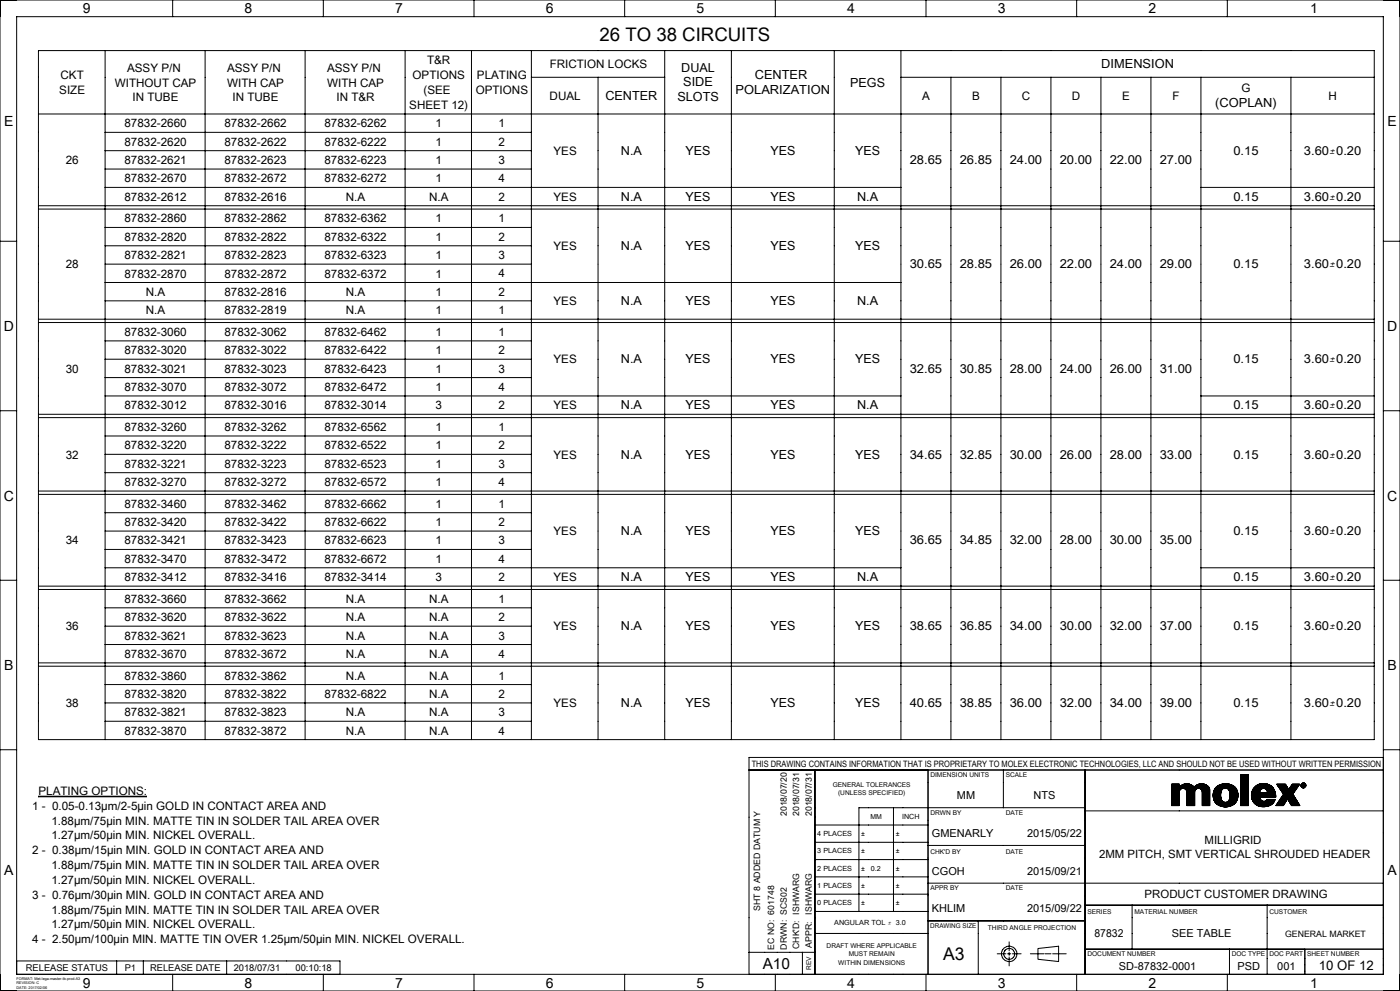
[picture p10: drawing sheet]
<svg xmlns="http://www.w3.org/2000/svg" width="420mm" height="297mm" viewBox="0 0 420 297" stroke-linecap="round" stroke-linejoin="round" font-family="sans-serif">
<g fill="none" stroke="#000" stroke-width=".3">
<path d="M0 0h420v297h-420zM5 5h410v287h-410zM11.5 15.2h400.8v206.5h-400.8zM31.5 15.2v206.5M51.8 0v5M61.5 15.2v206.5M91.5 15.2v206.5M97 0v5M121.5 15.2v206.5M141.4 15.2v206.5M142.2 0v5M159.4 15.2v206.5"/>
<path d="M187.4 0v5M199.4 15.2v206.5M219.4 15.2v206.5M232.6 0v5M250.3 15.2v206.5M270.3 15.2v206.5M277.8 0v5M323 0v5M368.2 0v5M11.5 34.2h400.8M31.5 39.7h127.9M159.4 23.2h40"/>
<path d="M179.4 23.2v198.5M270.3 23.2h142M285.3 23.2v198.5M300.3 23.2v198.5M315.3 23.2v198.5M330.3 23.2v198.5M345.3 23.2v198.5M360.3 23.2v198.5M387.3 23.2v198.5M31.5 45.2h127.9M31.5 50.7h127.9M31.5 56.2h238.8"/>
<path d="M360.3 56.2h52M0 72.3h5M11.5 61.7h400.8M11.5 62.7h400.8M31.5 68.2h127.9M31.5 73.7h127.9M31.5 79.2h127.9M415 72.3h5M11.5 95.7h400.8M11.5 96.7h400.8M31.5 84.7h238.8M31.5 90.2h127.9"/>
<path d="M31.5 102.2h127.9M31.5 107.7h127.9M31.5 113.2h127.9M31.5 118.7h238.8M360.3 118.7h52M0 123.1h5M11.5 124.2h400.8M11.5 125.2h400.8M31.5 130.7h127.9M31.5 136.2h127.9M415 123.1h5M11.5 147.2h400.8"/>
<path d="M11.5 148.2h400.8M31.5 141.7h127.9M31.5 153.7h127.9M31.5 159.2h127.9M0 173.9h5M11.5 175.7h400.8M11.5 176.7h400.8M31.5 164.7h127.9M31.5 170.2h238.8M360.3 170.2h52M415 173.9h5M11.5 198.7h400.8"/>
<path d="M11.5 199.7h400.8M31.5 182.2h127.9M31.5 187.7h127.9M31.5 193.2h127.9M31.5 205.2h127.9M31.5 210.7h127.9M31.5 216.2h127.9M0 224.7h5M11.5 238.6h32.4v.2h-32.4zM224.7 230.8h190.3M244.5 230.8v61.2M278.4 230.8v61.2"/>
<path d="M301 230.8v11.3M325.5 230.8v61.2M351.6 235l-.1 .2M351.7 235l-.2 .3M351.9 235l-.4 .5 .4-.5M352 235l-.5 .6M352.2 235l-.7 .7M352.3 235l-.8 .8M352.3 235l-.8 .9M352.4 235l-.9 1M352.6 235l-1.1 1.1M352.7 235l-1.2 1.2"/>
<path d="M352.8 235l-1.3 1.4M352.9 235l-1.4 1.4M353 235l-1.5 1.5M353.1 235l-1.6 1.7M353.2 235l-1.7 1.8M353.3 235l-1.8 1.8M353.4 235l-1.9 2M353.5 235l-2 2.1M353.6 235l-2.1 2.2M353.8 235l-2.3 2.3M353.8 237.4a1.14 1.14 0 0 1 1.1-1.1 1.14 1.14 0 0 1 1.2 1.1M353.8 239.9l-1.5 1.5"/>
<path d="M353.8 239.8l-1.6 1.6M353.8 239.7l-1.8 1.7M353.8 239.6l-1.8 1.8M353.8 239.5l-1.9 1.9M353.8 239.4l-2.1 2M353.8 239.3l-2.2 2.1M353.8 239.1l-2.2 2.3 2.2-2.2M353.8 239l-2.3 2.3M353.8 238.8l-2.3 2.4M353.8 238.8l-2.3 2.3M353.8 238.7l-2.3 2.3M353.8 238.5l-2.3 2.4"/>
<path d="M353.8 238.4l-2.3 2.4M353.8 238.1l-2.3 2.6M353.8 238l-2.3 2.4M353.8 237.9l-2.3 2.4M353.8 237.8l-2.3 2.3M353.8 237.7l-2.3 2.4M353.8 237.6l-2.3 2.4M353.8 237.5l-2.3 2.3M353.8 237.4l-2.3 2.3M353.8 235v.9a2.94 2.94 0 0 1 4.4 0 2.7 2.7 0 0 1 4.7 .9v4.6M353.8 235.6l-2.3 2.3M353.8 235.5l-2.3 2.3"/>
<path d="M353.8 235.4l-2.3 2.3M353.8 235.3l-2.3 2.3M353.8 235.1l-2.3 2.4M353.8 235.1l-2.3 2.3M353.8 235h-2.3v6.4h2.3v-4M353.8 235.9l-2.3 2.3M353.8 235.8l-2.3 2.4M353.8 235.7l-2.3 2.3M353.8 237.3l-2.3 2.3M353.8 237.1l-2.3 2.4M353.9 237l-2.4 2.4M354.1 236.7l-2.6 2.6"/>
<path d="M354.5 235.3l-3 3M354.7 235.2l-3.2 3.3M355 235.1l-3.5 3.5M355.2 236.3l1.4-1.3-1.3 1.3M355.2 235l-3.7 3.8 3.6-3.8M355.4 235l-3.9 3.9M355.5 234.9l-4 4.1M355.7 234.9l-4.2 4.2M355.7 234.9l-4.2 4.3M355.9 234.9l-1.7 1.6M356 237l1.6-1.6-1.6 1.6M356 234.9l-1.5 1.4"/>
<path d="M356.1 237.4v4M356.1 237.7l2-1.9-2 2M356.1 234.9l-1.4 1.4M356.2 234.9l-1.4 1.4M356.3 234.9l-1.4 1.4M356.4 234.9l-1.4 1.4M356.5 234.9l-1.4 1.4M356.7 235l-1.4 1.3M356.8 235l-1.4 1.4M356.9 235l-1.4 1.4M357 235.1l-1.4 1.4 1.5-1.4M357.1 235.1l-1.4 1.4"/>
<path d="M357.2 235.2l-1.4 1.4M357.3 235.2l-1.5 1.5M357.4 235.3l-1.5 1.5M357.5 235.3l-1.6 1.6M357.7 235.4l-1.7 1.7M357.8 235.5l-1.8 1.7M357.8 235.5l-1.7 1.8M357.9 235.6l-1.8 1.7M357.9 235.6l-1.8 1.9M358 235.7l-1.9 1.9M358.1 235.8l-2 2.1M358.2 235.8l-2.1 2.2"/>
<path d="M358.4 237.4a1.14 1.14 0 0 1 1.1-1.1 1.14 1.14 0 0 1 1.2 1.1M358.4 237.4v4h-2.3M358.4 240l-1.5 1.4M358.4 239.9l-1.6 1.5M358.4 239.7l-1.7 1.7M358.4 239.7l-1.8 1.7M358.4 239.6l-1.9 1.8M358.4 239.4l-2 2M358.4 239.3l-2.1 2.1 2.1-2.1M358.4 239.1l-2.3 2.3M358.4 239l-2.3 2.4M358.4 238.9l-2.3 2.4"/>
<path d="M358.4 238.8l-2.3 2.4M358.4 238.7l-2.3 2.4M358.4 238.6l-2.3 2.4M358.4 238.5l-2.3 2.4M358.4 238.4l-2.3 2.4M358.4 238.2l-2.3 2.4 2.3-2.3M358.4 238.1l-2.3 2.4M358.4 237.9l-2.3 2.4M358.4 237.9l-2.3 2.3M358.4 237.8l-2.3 2.4M358.4 237.6l-2.3 2.4M358.4 237.5l-2.3 2.4"/>
<path d="M358.4 237.4l-2.3 2.4M358.4 237.3l-2.3 2.4M358.4 237.2l-2.3 2.4M358.5 237l-2.4 2.5M358.6 236.8l-2.5 2.6M358.7 235.5l-2.6 2.6M359.2 235.2l-3.1 3.1 3-3M359.4 235.1l-3.3 3.3M359.6 235l-3.5 3.5M359.7 235l-3.6 3.7M359.8 235l-3.7 3.7M360 234.9l-3.9 3.9"/>
<path d="M360.1 234.9l-4 4.1M360.2 234.9l-4.1 4.2M360.4 234.9l-4.3 4.3M360.4 234.9l-4.3 4.4M360.5 234.9l-1.5 1.5M360.7 234.9l-1.5 1.4M360.7 237.3l1.7-1.6-1.7 1.7M360.7 237.4v4M360.7 237.5l1.8-1.7-1.8 1.8M360.8 234.9l-1.4 1.4M360.8 234.9l-1.3 1.4M360.9 234.9l-1.4 1.4"/>
<path d="M361 235l-1.3 1.3M361.1 235l-1.3 1.3M361.2 235l-1.3 1.3M361.3 235l-1.3 1.3M361.4 235l-1.4 1.4M361.4 235.1l-1.3 1.3M361.5 235.1l-1.3 1.3M361.6 235.1l-1.3 1.4 1.4-1.3M361.7 235.2l-1.4 1.4M361.8 235.2l-1.4 1.5M361.9 235.3l-1.5 1.4M361.9 235.3l-1.4 1.5"/>
<path d="M362 235.4l-1.5 1.4M362.1 235.4l-1.5 1.5M362.2 235.4l-1.6 1.6 1.6-1.5M362.3 235.5l-1.6 1.6M362.3 235.6l-1.6 1.6M362.6 235.8l-1.9 2M362.6 235.9l-1.9 1.9M362.6 235.9l-1.9 2M362.7 236l-2 2.1M362.7 236.1l-2 2.1M362.8 236.1l-2.1 2.2M362.8 236.2l-2.1 2.2"/>
<path d="M362.8 236.3l-2.1 2.2M362.9 236.4l-2.2 2.2M362.9 236.5l-2.2 2.2M362.9 236.6l-2.2 2.2M362.9 236.6l-2.2 2.3M362.9 236.7l-2.2 2.3M362.9 239.8l-1.5 1.6 1.5-1.5M362.9 239.7l-1.7 1.7M362.9 239.6l-1.8 1.8M362.9 239.5l-1.9 1.9M362.9 239.4l-2 2M362.9 239.3l-2.1 2.1"/>
<path d="M362.9 239.2l-2.2 2.2M362.9 239.1l-2.2 2.2M362.9 238.9l-2.2 2.3M362.9 238.9l-2.2 2.2M362.9 238.8l-2.2 2.2M362.9 238.6l-2.2 2.3M362.9 238.3l-2.2 2.3M362.9 238.2l-2.2 2.3M362.9 238.1l-2.2 2.3M362.9 238l-2.2 2.3M362.9 237.9l-2.2 2.2M362.9 237.8l-2.2 2.3"/>
<path d="M362.9 237.7l-2.2 2.3M362.9 237.6l-2.2 2.2M362.9 237.4l-2.2 2.3 2.2-2.2M362.9 237.3l-2.2 2.2M362.9 237.1l-2.2 2.3M362.9 237.1l-2.2 2.2M362.9 237l-2.2 2.3M362.9 236.8l-2.2 2.3M365 235.8l-.3 .3M365.2 235.6a3.6 3.6 0 0 0-.8 4.6M365.2 235.6a4.2 4.2 0 0 1 5.7 .9M365.2 235.6l-.7 .7"/>
<path d="M365.5 235.4l-1.2 1.2M365.8 235.3l-1.6 1.5M366 235.2l-1.8 1.8M366.2 235.1l-2.1 2.1M366.2 238.2l-1.8 2 1.8-1.8M366.2 238.4l-1.8 1.8M366.2 238.1l-1.9 1.9M366.2 238.5l-1.7 1.8M366.2 238.6l-1.7 1.8M366.2 238l-1.9 2M366.2 237.9l-2 2M366.2 238.8l-1.6 1.7"/>
<path d="M366.2 237.8l-2 2M366.3 237.6l-2.1 2.1M366.3 239l-1.6 1.6M366.3 235.1l-2.2 2.2M366.3 239.1l-1.5 1.6M366.3 237.5l-2.1 2.2M366.3 239.2l-1.5 1.5M366.3 239.3l-1.5 1.5M366.3 239.4l-1.4 1.4M366.3 237.2l-2.2 2.4 2.2-2.2M366.4 239.4l-1.5 1.5M366.4 239.5l-1.4 1.4"/>
<path d="M366.4 237.1l-2.3 2.3M366.4 239.6l-1.3 1.4 1.3-1.3M366.4 235.1l-2.4 2.3M366.5 239.8l-1.3 1.3M366.5 236.9l-2.4 2.4M366.6 239.9l-1.3 1.2M366.6 239.9l-1.3 1.3M366.6 235l-2.6 2.6M366.7 236.5a1.39 1.39 0 0 1 1.7-.1 1.39 1.39 0 0 1 .6 1.5 2 2 0 0 1-1.3 2.6 1.96 1.96 0 0 1-1.5-2.6zM366.8 235l-2.8 2.7M366.8 235l-2.8 2.8M367 234.9l-3 3.1"/>
<path d="M367.1 234.9l-3.2 3.2M367.2 234.9l-3.3 3.3M367.3 234.9l-3.4 3.4M367.4 234.9l-3.5 3.5M367.6 234.9l-3.7 3.6M367.7 234.9l-3.8 3.7M367.8 234.9l-3.8 3.8M367.9 234.9l-3.9 3.9M368 234.9l-4 4M368.1 234.9l-4.1 4.1M368.2 234.9l-4.2 4.2M368.4 234.9l-4.4 4.3"/>
<path d="M368.5 235l-1.4 1.3M368.5 236.5l1.2-1.1-1.2 1.2M368.6 235l-1.3 1.2M368.7 235l-1.3 1.2M368.7 235l-1.1 1.2 1.2-1.2M368.9 235.1l-1.2 1.1M369 235.1l-1.2 1.1M369 237.9l1.7-1.7-1.7 1.8M369 235.1l-1.1 1.1M369.1 235.1l-1.1 1.1M369.2 235.2l-1.1 1M369.3 235.2l-1.2 1.1"/>
<path d="M369.3 235.2l-1 1.1 1.1-1.1M369.5 235.3l-1.2 1.1M369.6 235.3l-1.2 1.1M369.8 235.4l-1.2 1.2M369.9 235.5l-1.3 1.2M370 235.5l-1.3 1.3M370.1 235.6l-1.4 1.3M370.1 235.6l-1.3 1.4M370.2 235.7l-1.4 1.4 1.4-1.4M370.3 235.7l-1.4 1.5M370.4 235.8l-1.5 1.5M370.4 235.9l-1.5 1.5"/>
<path d="M370.5 235.9l-1.6 1.6M370.5 236l-1.5 1.6M370.6 236l-1.6 1.7M370.7 236.1l-1.7 1.7M370.8 236.3l-1.8 1.8M370.8 236.3l-1.8 1.9M370.9 236.4l-1.9 1.9M370.9 236.5l-1.9 1.9M370.9 236.5l.4 1 .1 1.1-.5 1.6M370.9 236.5l-1.9 2M371 236.6l-2 2M371 236.7l-2 2.1"/>
<path d="M371 240l-1.3 1.3M371.1 236.8l-2.1 2M371.1 236.8l-2.1 2.2M371.1 236.9l-2.2 2.2M371.1 239.8l-1.7 1.7M371.1 237l-2.2 2.3M371.2 237.1l-2.3 2.3M371.2 237.1l-2.4 2.4M371.2 239.6l-2 1.9M371.2 237.2l-2.4 2.5M371.3 239.4l-2.2 2.2M371.3 237.3l-4.5 4.4"/>
<path d="M371.3 239.3l-2.3 2.3M371.3 237.4l-4.4 4.4M371.3 239.2l-2.5 2.5M371.3 237.5l-4.2 4.3M371.3 237.6l-4.1 4.2M371.3 239l-2.7 2.7M371.3 237.7l-4 4.1M371.4 238.9l-2.9 2.8M371.4 237.9l-4 3.9M371.4 238.8l-3 3M371.4 237.9l-3.9 3.9M371.4 238l-3.8 3.8"/>
<path d="M371.4 238.7l-3.1 3.1M371.4 238.1l-3.7 3.7M371.4 238.5l-3.3 3.3M371.4 238.2l-3.6 3.6M371.4 238.4l-3.4 3.4M371.4 238.4l-3.5 3.4M372.2 239.4l2.3-2.3-2.3 2.4M372.2 236.1l2.3-2.3-2.3 2.4M372.2 235.2l2.3-2.2-2.3 2.4M372.2 233.7l1.5-1.5-1.5 1.5M372.2 232.2h.1M372.4 232.2l-.2 .3"/>
<path d="M372.5 232.2l-.3 .4M372.7 232.2l-.5 .5M372.8 232.2l-.6 .7 .6-.7M373 232.2l-.8 .8M373.1 232.2l-.9 1M373.2 232.2l-1 1.1M373.3 232.2l-1.1 1.1M373.4 232.2l-1.2 1.2M373.5 232.2l-1.3 1.4M373.8 232.2l-1.6 1.7M373.9 232.2l-1.7 1.8M374 232.2l-1.8 1.9"/>
<path d="M374.2 232.2l-2 2M374.2 232.2l-2 2.1M374.3 232.2l-2.1 2.2M374.5 232.2l-2.3 2.3M374.5 232.2h-2.3v9.2M374.5 232.2v9.2h-2.3M374.5 240l-1.5 1.4M374.5 239.8l-1.6 1.6 1.6-1.5M374.5 239.7l-1.8 1.7M374.5 239.6l-1.9 1.8M374.5 239.4l-2 2M374.5 239.4l-2.1 2"/>
<path d="M374.5 239.3l-2.2 2.1M374.5 239.1l-2.3 2.3M374.5 239l-2.3 2.4M374.5 239l-2.3 2.3M374.5 238.8l-2.3 2.4M374.5 238.7l-2.3 2.4M374.5 238.6l-2.3 2.4M374.5 238.5l-2.3 2.4M374.5 238.4l-2.3 2.4M374.5 238.3l-2.3 2.4M374.5 238.2l-2.3 2.4M374.5 238.1l-2.3 2.4"/>
<path d="M374.5 237.9l-2.3 2.4 2.3-2.3M374.5 237.8l-2.3 2.4M374.5 237.6l-2.3 2.4M374.5 237.5l-2.3 2.4M374.5 237.5l-2.3 2.3M374.5 237.3l-2.3 2.4M374.5 237.2l-2.3 2.4M374.5 236.9l-2.3 2.4M374.5 236.8l-2.3 2.4M374.5 236.7l-2.3 2.4M374.5 236.6l-2.3 2.4M374.5 236.5l-2.3 2.4"/>
<path d="M374.5 236.4l-2.3 2.4M374.5 236.3l-2.3 2.4M374.5 236.1l-2.3 2.4M374.5 236.1l-2.3 2.3M374.5 236l-2.3 2.4M374.5 235.8l-2.3 2.4M374.5 235.7l-2.3 2.4M374.5 235.5l-2.3 2.5 2.3-2.3M374.5 235.4l-2.3 2.4M374.5 235.3l-2.3 2.4M374.5 235.2l-2.3 2.4M374.5 235.1l-2.3 2.4"/>
<path d="M374.5 235l-2.3 2.4M374.5 234.9l-2.3 2.4M374.5 234.8l-2.3 2.4M374.5 234.7l-2.3 2.3M374.5 234.6l-2.3 2.4M374.5 234.5l-2.3 2.4M374.5 234.4l-2.3 2.3M374.5 234.3l-2.3 2.3M374.5 234.2l-2.3 2.4M374.5 234.1l-2.3 2.3M374.5 233.9l-2.3 2.4M374.5 233.6l-2.3 2.4"/>
<path d="M374.5 233.5l-2.3 2.4M374.5 233.4l-2.3 2.4M374.5 233.3l-2.3 2.4M374.5 233.2l-2.3 2.4M374.5 233.1l-2.3 2.4M374.5 232.8l-2.3 2.4M374.5 232.7l-2.3 2.4M374.5 232.6l-2.3 2.3M374.5 232.4l-2.3 2.4M374.5 232.3l-2.3 2.4 2.3-2.3M375.7 236.9l-.3 1.6 .5 1.6M376.8 235.5l-.7 .7"/>
<path d="M377.2 235.3l-1.3 1.2M377.3 235.2l-1.5 1.5M377.5 235.1l-1.8 1.8M377.7 235.1l-2 2M377.9 235l-2.3 2.2M377.9 237.4l-2.2 2.3M377.9 237.5l-2.2 2.3M377.9 237.3l-2.2 2.3M377.9 237.6h2.3M377.9 237.6a1.15 1.15 0 0 1 1.2-1.3 1.15 1.15 0 0 1 1.1 1.3M377.9 239l-1.6 1.7M377.9 235l-2.3 2.3"/>
<path d="M378 239.1l-1.6 1.7M378 237.2l-2.4 2.4M378 239.2l-1.6 1.6 1.6-1.5M378 237l-2.4 2.5M378 239.3l-1.5 1.6M378 239.4l-1.5 1.5M378.1 237.6l-2.3 2.3M378.1 239.5l-1.5 1.5M378.1 234.9l-2.5 2.6M378.1 236.8l-2.5 2.6M378.2 239.6l-1.5 1.5M378.2 239.7l-1.4 1.4"/>
<path d="M378.2 237.6l-2.4 2.4M378.3 234.9l-2.8 2.8M378.3 239.8l-1.4 1.4 1.4-1.4M378.4 237.6l-2.6 2.5M378.4 239.9l-1.4 1.3M378.4 234.9l-2.9 2.9M378.4 239.9l-1.4 1.4M378.5 234.9l-3 3M378.5 237.6l-2.6 2.6M378.6 237.6l-2.7 2.6M378.6 234.9l-3.2 3.1M378.7 237.6l-2.7 2.7 2.8-2.7"/>
<path d="M378.7 234.8l-3.3 3.3M378.9 234.8l-3.5 3.5M378.9 237.6l-2.8 2.8M379 234.8l-3.6 3.6 3.6-3.6M379.2 234.8l-3.8 3.8M379.2 237.6l-3 3M379.3 234.8l-3.9 3.9M379.3 237.6l-3.1 3M379.4 234.9l-3.9 3.9M379.4 237.6l-1.3 1.3M379.5 234.9l-4 4M379.6 237.6l-1.4 1.3"/>
<path d="M379.6 237.6l-1.3 1.3M379.7 234.9l-4.2 4.1M379.7 238.9l2.4-2.4-2.4 2.4M379.7 237.6l-1.3 1.3M379.8 234.9l-4.3 4.2M379.9 234.9l-4.3 4.4 4.3-4.4M379.9 237.6l-1.4 1.3M379.9 236.7l1.3-1.2-1.3 1.2M380 237.6l-1.4 1.3M380 235l-1.6 1.5M380 237.6l-1.2 1.3 1.4-1.3M380.1 235l-1.4 1.4"/>
<path d="M380.2 239.6l-.1 .1M380.2 235l-1.4 1.3M380.2 235a3.6 3.6 0 0 0-4.5 1.9M380.2 235l1.4 .8 .6 .8M380.2 235l-1.2 1.3M380.3 239.6l-2.2 2.1M380.3 235.1l-1.3 1.2M380.3 239.6l-2.1 2.1M380.4 235.1l-1.2 1.2M380.5 239.6l-2.2 2.1M380.5 235.1l-1.2 1.2M380.5 235.1l-1.1 1.2"/>
<path d="M380.6 239.6l-2.2 2.1M380.6 235.2l-1.2 1.1M380.7 239.6l-2.2 2.1M380.7 235.2l-1.2 1.2M380.8 239.6l-2.2 2.2M380.8 235.2l-1.2 1.2M380.9 235.3l-1.2 1.1M380.9 239.6l-2.2 2.2M380.9 235.3l-1.2 1.2M381 235.3l-1.2 1.3 1.3-1.2M381 239.6l-2.2 2.2M381.1 239.6l-2.2 2.2"/>
<path d="M381.2 239.6l-2.2 2.2M381.2 235.5l-1.2 1.3M381.3 239.6l-2.2 2.2M381.3 235.6l-1.3 1.2M381.4 235.6l-1.3 1.3 1.3-1.3M381.4 239.6l-2.2 2.2M381.5 235.7l-1.4 1.3M381.5 239.6l-2.2 2.2M381.5 235.8l-1.3 1.3M381.6 235.8l-1.4 1.4M381.6 235.8l-1.4 1.5M381.7 239.6l-2.3 2.2"/>
<path d="M381.7 235.9l-1.5 1.5M381.7 239.6l-2.1 2.1M381.7 235.9l-1.5 1.6M381.8 236l-2.9 2.9M381.8 236.1l-2.8 2.8M381.8 239.6l-2.2 2.1M381.9 236.1l-2.8 2.8M381.9 236.2l-2.7 2.7M382 239.6l-2.2 2.1M382 236.2l-2.7 2.7M382 236.3l-2.6 2.6M382.1 236.4l-2.5 2.5"/>
<path d="M382.1 239.6l-2.2 2.1M382.1 239.6l-2 2.1M382.2 236.6l-2.3 2.3M382.2 236.6l.5 2.3h-4.8a1.26 1.26 0 0 0 1.3 1.3M382.2 236.6l-2.2 2.3M382.3 236.7l-2.2 2.2M382.3 239.6l-2.2 2.1M382.3 236.8l-2.1 2.1M382.3 236.8l-2 2.1M382.3 236.9l-1.9 2M382.4 239.6l-2.1 2M382.4 237l-1.9 1.9"/>
<path d="M382.4 237.1l-1.8 1.8M382.4 239.9l-1.5 1.5M382.4 237.1l-1.7 1.8M382.5 239.8l-1.7 1.6M382.5 237.2l-1.7 1.7M382.5 237.3l-1.6 1.6M382.5 239.6l-2 2M382.5 239.6l-1.9 1.9M382.5 239.6h-2.4l-.4 .4-.5 .2M382.5 239.6a3.4 3.4 0 0 1-3.9 2.2M382.5 237.4l-1.4 1.5 1.4-1.4M382.6 237.5l-1.4 1.4"/>
<path d="M382.6 237.6l-1.3 1.3M382.6 237.7l-1.1 1.2M382.6 237.8l-1.1 1.1M382.6 237.9l-1 1M382.7 238l-.9 .9M382.7 238.1l-.8 .8M382.7 238.2l-.7 .7M382.7 238.3l-.6 .6M382.7 238.4l-.5 .5M382.7 238.5l-.4 .4M382.7 238.6l-.3 .3M382.7 238.6l-.2 .3"/>
<path d="M382.7 238.8l-.1 .1M383.1 235v.1M383.2 235l-.1 .1M383.3 235l-.1 .2M383.5 235l-.3 .3M383.6 235l-.3 .4M383.8 235l-.5 .5M383.9 235l-.5 .5M383.9 235l-.5 .6M384 239.5l4.6-4.5-4.7 4.7M384.1 235l-.6 .6M384.2 235l-.7 .7"/>
<path d="M384.3 235l-.7 .8 .8-.8M384.5 235l-.9 .9M384.5 237.2l1.6-1.5-1.5 1.6M384.6 235l-.9 1M384.7 235l-1 1M384.8 235l-1 1.1 1.1-1.1M385 235l-1.2 1.2M385.1 238l-2.3 3.4M385.1 235l-1.2 1.3M385.3 235l-1.4 1.3M385.3 235l-1.3 1.4M385.4 235l-1.4 1.5"/>
<path d="M385.6 235l-1.5 1.5M385.6 235l-1.5 1.6M385.6 235h-2.6l2.1 3M385.6 235l1 1.6 1.1-1.6h2.2l-2.1 3M385.7 235.1l-1.6 1.5M385.7 235.1l-1.5 1.6M385.7 235.2l-1.5 1.6M385.8 235.3l-1.5 1.5M385.8 235.4l-1.5 1.5M385.9 235.4l-1.5 1.6M385.9 235.5l-1.5 1.5M385.9 235.5l-1.4 1.6"/>
<path d="M386 239.9l-1.6 1.5M386 235.6l-1.5 1.6M386.1 235.8l-1.5 1.5M386.1 235.9l-1.4 1.5M386.2 239.6l-1.9 1.8M386.2 236l-1.5 1.5 1.5-1.5M386.3 236.1l-1.5 1.5M386.3 236.1l-1.5 1.6M386.4 236.2l-1.4 1.6M386.5 236.4l-1.5 1.5M386.5 236.5l-1.4 1.5M386.6 236.5l-1.6 1.6"/>
<path d="M387.8 235l-.3 .3M387.8 238l2.1 3.4h-2.4M387.8 238l-1.4 1.6 1.5-1.5M387.9 235l-.7 .7M387.9 238.1l-1.5 1.6M388 238.2l-1.5 1.5M388 238.3l-1.4 1.6M388 235l-1 1.1M388 237.7l-1.7 1.8M388.1 235l-1.3 1.3M388.1 238.5l-1.5 1.5M388.2 238.5l-1.5 1.6"/>
<path d="M388.2 235l-3.4 3.5M388.2 238.6l-1.5 1.5M388.2 238.6l-1.5 1.6M388.3 238.7l-1.5 1.6M388.3 235l-3.8 3.8M388.3 237.3l-4.1 4.1M388.3 238.8l-1.5 1.5M388.4 238.9l-1.5 1.5M388.4 235l-4.1 4.2M388.5 239.1l-1.5 1.5M388.5 239.1l-1.5 1.6M388.6 239.2l-1.5 1.5"/>
<path d="M388.6 236.9l-4.5 4.5M388.6 239.2l-1.5 1.6M388.6 239.3l-1.5 1.6M388.7 239.4l-1.5 1.5M388.7 235l-5 5.1M388.7 239.5l-1.4 1.6M388.7 236.7l-4.7 4.7M388.8 239.6l-1.5 1.6M388.8 235l-5.4 5.5M388.9 239.7l-1.5 1.6M388.9 239.8l-1.5 1.5M389 239.8l-1.6 1.6"/>
<path d="M389 235l-5.8 5.8M389 239.9l-1.5 1.5M389 236.3l-5.1 5.1M389 235l-5.9 6M389.1 240l-1.5 1.4M389.1 235l-6.3 6.4M389.3 235l-6.5 6.4M389.3 235.9l-5.5 5.5M389.4 235l-6.5 6.4M389.5 235l-6.5 6.4M389.6 235l-6.4 6.4M389.6 235.5l-6 5.9"/>
<path d="M389.7 235l-6.5 6.4M389.7 235.3l-6.1 6.1M389.8 235l-6.5 6.4M389.9 235l-6.4 6.4M390.3 235.6l.1 .1M390.4 235.1l-.1 .5M390.4 235.7l.1 .2M390.4 235v.1M390.5 235.9h.1M390.5 235.9l.1 .1M390.5 234.8v.1M390.7 236v.1"/>
<path d="M390.7 235.7h.2M390.7 235h.5M390.7 235v.7M390.8 235l-.1 .1M390.9 236.1h-.1M390.9 235.5h.3M390.9 235.2l.3 .1-.3 .1zM390.9 235.5v.2M390.9 235.7h-.1M390.9 235.6l-.2 .1M390.9 235.3l-.2 .2M390.9 235l-.2 .2"/>
<path d="M390.9 235l-.2 .3M391 235.4l-.3 .3 .2-.2M391 235.4l-.1 .1M391.1 235l-.4 .4M391.1 236.1h-.2M391.2 235.5v.2M391.2 235l.1 .6M391.2 235l-.2 .2M391.2 235.7h.2M391.2 234.7l-.6 .1M391.2 236.1h-.1M391.3 235.1l-.2 .1"/>
<path d="M391.3 235.4l-.1 .2M391.3 234.7l.1 .1M391.3 235.1l-.1 .1M391.3 235.5l-.1 .1M391.3 235.6v.1M391.3 235.6l-.1 .1M391.3 235.1l-.3 .4M391.3 235.7h-.1M391.3 235.7h.1M391.3 235.2l-.2 .3M391.4 235.7h.1M391.4 234.8h.1"/>
<path d="M391.5 234.9h.1M391.6 234.9h.1M391.6 235l.1 .2M391.7 235.6l-.4 .5M391.7 235.3v.2M391.8 235.5l-.1 .1M415 227h-190.3v65M415 224.7h5M244.5 247.3h33.9M244.5 252.4h33.9M244.5 257.6h33.9M268 242.1v31.1"/>
<path d="M278.4 253.4h47.1M325.5 243h89.5M325.5 242.1h-67.8v31.1M353.8 241.3l-.1 .1M353.8 241.2l-.3 .2M353.8 241.1l-.3 .3M353.8 241l-.4 .4M353.8 240.9l-.6 .5M353.8 240.8l-.7 .6M353.8 240.6l-.8 .8M353.8 240.6l-.9 .8M353.8 240.5l-1 .9"/>
<path d="M353.8 240.3l-1.1 1.1M353.8 240.2l-1.2 1.2M353.8 240.2l-1.3 1.2M353.8 240l-1.4 1.4M357.6 241.4l.8-.7-.7 .7M358.4 241.4h-.1M358.4 241.2l-.2 .2M358.4 241.1l-.3 .3 .3-.3M358.4 240.9l-.5 .5M358.4 240.8l-.6 .6M358.4 240.5l-.9 .9M358.4 240.4l-1 1"/>
<path d="M358.4 240.3l-1.2 1.1M358.4 240.2l-1.2 1.2M358.4 240.1l-1.3 1.3M360.7 241.4h2.2M360.7 240.7l2.2-2.2-2.2 2.3M362.3 241.4l.6-.5-.6 .5M362.9 241.4h.1M362.9 241.3l-.1 .1M362.9 241.2l-.2 .2M362.9 241.1l-.3 .3M362.9 241l-.4 .4M362.9 240.7l-.7 .7"/>
<path d="M362.9 240.6l-.9 .8M362.9 240.4l-1 1M362.9 240.3l-1.1 1.1M362.9 240.3l-1.2 1.1M362.9 240.1l-1.3 1.3M362.9 240l-1.4 1.4M364.4 240.2l.8 .9M364.6 240.5l1.6-1.6-1.6 1.7M366.2 241.6l1.2-1.1-1.1 1.1M366.6 240l-1.2 1.2M366.7 240.1l-1.2 1.2M366.7 240.1l-1.1 1.2"/>
<path d="M366.8 240.2l-1.2 1.1M366.9 240.2l-1.2 1.2M367 240.3l-1.2 1.1M367 240.3l-1.1 1.1M367.1 240.4l-1.2 1.1M367.1 240.4l-1.1 1.1M367.2 240.4l-1.1 1.1M367.5 240.5l-1.2 1.1M367.6 240.5l-1.2 1.1M367.7 240.5l-1.2 1.2M367.8 240.5l-1.2 1.2M367.9 240.4l-1.3 1.3"/>
<path d="M368.1 240.4l-1.4 1.3M370.8 240.3l-.7 .8M370.9 240.2l-1 1M370.9 240.2a4.1 4.1 0 0 1-5.7 .9M374.2 241.4l.3-.2-.2 .2M374.5 241.4h-.1M374.5 241.1l-.4 .3M374.5 240.9l-.5 .5M374.5 240.8l-.6 .6M374.5 240.8l-.7 .6M374.5 240.6l-.8 .8M374.5 240.5l-.9 .9"/>
<path d="M374.5 240.4l-1 1M374.5 240.3l-1.1 1.1M374.5 240.2l-1.2 1.2M374.5 240.1l-1.3 1.3M375.9 240.1l1.1 1.2 1.6 .5M376.1 240.5l3-2.9-3 2.9M377.1 241.3l1.5-1.3-1.4 1.4M378.6 240l-1.4 1.4M378.7 240.1l-1.4 1.3M378.8 240.1l-1.4 1.4M378.9 240.1l-1.4 1.4M379.1 240.2l-1.5 1.4"/>
<path d="M379.2 240.2l-1.5 1.4M379.2 240.2l-1.4 1.4M379.4 240.2l-1.6 1.4M379.5 240.1l-1.6 1.6M379.7 240l-1.7 1.7M382.2 240.4l-.8 .8M382.3 240.1l-1.2 1.2M382.8 241.4h2.2l1.3-2 1.2 2M385.1 241.3l-.1 .1M385.3 241l-.5 .4M385.5 240.7l-.8 .7M385.7 240.4l-1.1 1"/>
<path d="M385.8 240.2l-1.3 1.2M386.9 240.5l1.5-1.5-1.5 1.5M388.7 241.4l.8-.7-.8 .7M389.1 240.1l-1.3 1.3M389.2 240.2l-1.3 1.2M389.2 240.2l-1.2 1.2M389.3 240.3l-1.2 1.1M389.3 240.4l-1 1M389.4 240.5l-1 .9M389.4 240.6l-.8 .8M389.5 240.8l-.6 .6M389.6 240.8l-.6 .6"/>
<path d="M389.6 240.9l-.5 .5M389.6 241.4l.2-.1-.1 .1M389.6 240.9l-.4 .5M389.7 241l-.4 .4M389.7 241.1l-.3 .3M389.8 241.2l-.3 .2M389.9 241.4h-.1M244.5 262.8h33.9M244.5 268h33.9M244.5 273.2h33.9M244.5 279.8h33.9M278.4 264.7h136.6"/>
<path d="M278.4 276h47.1M293.5 276v16M325.5 271.3h89.5M339.6 271.3v13.2M380.1 271.3v20.7M5 288h97v4M35 288v4M43 288v4M51.8 292v5M68 288v4M97 292v5M142.2 292v5"/>
<path d="M187.4 292v5M224.7 285.4h19.8M232.6 292v5M240.7 285.4v6.6M277.8 292v5M299.2 285.8h2.6M302.3 285.8h.9M302.7 282.3v2.6M302.7 285.5v.8M302.7 286.8v2.7M303.7 285.8h2.6M309.1 285.8h4.1"/>
<path d="M311.4 284.3l6.2-.7v4.6l-6.2-.7zM313.5 285.8h1.8M315.8 285.8h4.1M323 292v5M368.2 292v5M368.8 284.5v7.5M391.4 284.5v7.5M415 284.5h-89.5"/>
<circle cx="391" cy="235.4" r=".7"/>
<circle cx="302.7" cy="285.8" r="2.34"/>
<circle cx="302.8" cy="285.8" r="1.64"/>
</g>
<text font-size="5.6" x="179.8" y="12.4">26 TO 38 CIRCUITS</text>
<text font-size="5.3" x="282.9" y="287.8">A3</text>
<text font-size="4.6" x="228.8" y="290.4">A10</text>
<g font-size="4.2">
<text x="24.9" y="4">9</text>
<text x="73.4" y="4">8</text>
<text x="118.6" y="4">7</text>
<text x="163.8" y="4">6</text>
<text x="209" y="4">5</text>
<text x="254.2" y="4">4</text>
<text x="299.4" y="4">3</text>
<text x="344.6" y="4">2</text>
<text x="393.1" y="4">1</text>
<text x="1.3" y="37.7">E</text>
<text x="416.3" y="37.7">E</text>
<text x="1.1" y="99.2">D</text>
<text x="416.1" y="99.2">D</text>
<text x="1.1" y="150">C</text>
<text x="416.1" y="150">C</text>
<text x="1.3" y="200.8">B</text>
<text x="416.3" y="200.8">B</text>
<text x="1.3" y="262.4">A</text>
<text x="416.3" y="262.4">A</text>
<text x="24.9" y="296">9</text>
<text x="73.4" y="296">8</text>
<text x="118.6" y="296">7</text>
<text x="163.8" y="296">6</text>
<text x="209" y="296">5</text>
<text x="254.2" y="296">4</text>
<text x="299.4" y="296">3</text>
<text x="344.6" y="296">2</text>
<text x="393.1" y="296">1</text>
</g>
<text font-size="3.9" x="395.7" y="290.6">10 OF 12</text>
<g font-size="3.8">
<text x="226.4" y="23.7">CENTER</text>
<text x="330.4" y="20.4">DIMENSION</text>
<text x="181.6" y="29.9">CENTER</text>
<text x="205" y="25.9">SIDE</text>
<text x="220.7" y="28.2">POLARIZATION</text>
<text x="255.1" y="25.9">PEGS</text>
<text x="203.2" y="30.4">SLOTS</text>
<text x="364.6" y="32.2">(COPLAN)</text>
</g>
<g font-size="3.7">
<text x="204.4" y="21.5">DUAL</text>
<text x="186.3" y="46.4">N.A</text>
<text x="205.7" y="46.4">YES</text>
<text x="231.1" y="46.4">YES</text>
<text x="256.5" y="46.4">YES</text>
<text x="370" y="46.4">0.15</text>
<text x="391.2" y="46.4">3.60</text>
<text x="400.9" y="46.4">0.20</text>
<text x="272.9" y="49.2">28.65</text>
<text x="287.9" y="49.2">26.85</text>
<text x="302.9" y="49.2">24.00</text>
<text x="317.9" y="49.2">20.00</text>
<text x="332.9" y="49.2">22.00</text>
<text x="347.9" y="49.2">27.00</text>
<text x="186.3" y="60.2">N.A</text>
<text x="205.7" y="60.2">YES</text>
<text x="231.1" y="60.2">YES</text>
<text x="257.1" y="60.2">N.A</text>
<text x="370" y="60.2">0.15</text>
<text x="391.2" y="60.2">3.60</text>
<text x="400.9" y="60.2">0.20</text>
<text x="186.3" y="74.9">N.A</text>
<text x="205.7" y="74.9">YES</text>
<text x="231.1" y="74.9">YES</text>
<text x="256.5" y="74.9">YES</text>
<text x="272.9" y="80.4">30.65</text>
<text x="287.9" y="80.4">28.85</text>
<text x="302.9" y="80.4">26.00</text>
<text x="317.9" y="80.4">22.00</text>
<text x="332.9" y="80.4">24.00</text>
<text x="347.9" y="80.4">29.00</text>
<text x="370" y="80.4">0.15</text>
<text x="391.2" y="80.4">3.60</text>
<text x="400.9" y="80.4">0.20</text>
<text x="186.3" y="91.4">N.A</text>
<text x="205.7" y="91.4">YES</text>
<text x="231.1" y="91.4">YES</text>
<text x="257.1" y="91.4">N.A</text>
<text x="186.3" y="108.9">N.A</text>
<text x="205.7" y="108.9">YES</text>
<text x="231.1" y="108.9">YES</text>
<text x="256.5" y="108.9">YES</text>
<text x="272.9" y="111.7">32.65</text>
<text x="287.9" y="111.7">30.85</text>
<text x="302.9" y="111.7">28.00</text>
<text x="317.9" y="111.7">24.00</text>
<text x="332.9" y="111.7">26.00</text>
<text x="347.9" y="111.7">31.00</text>
<text x="370" y="108.9">0.15</text>
<text x="391.2" y="108.9">3.60</text>
<text x="400.9" y="108.9">0.20</text>
<text x="186.3" y="122.7">N.A</text>
<text x="205.7" y="122.7">YES</text>
<text x="231.1" y="122.7">YES</text>
<text x="257.1" y="122.7">N.A</text>
<text x="370" y="122.7">0.15</text>
<text x="391.2" y="122.7">3.60</text>
<text x="400.9" y="122.7">0.20</text>
<text x="186.3" y="137.4">N.A</text>
<text x="205.7" y="137.4">YES</text>
<text x="231.1" y="137.4">YES</text>
<text x="256.5" y="137.4">YES</text>
<text x="272.9" y="137.4">34.65</text>
<text x="287.9" y="137.4">32.85</text>
<text x="302.9" y="137.4">30.00</text>
<text x="317.9" y="137.4">26.00</text>
<text x="332.9" y="137.4">28.00</text>
<text x="347.9" y="137.4">33.00</text>
<text x="370" y="137.4">0.15</text>
<text x="391.2" y="137.4">3.60</text>
<text x="400.9" y="137.4">0.20</text>
<text x="186.3" y="160.4">N.A</text>
<text x="205.7" y="160.4">YES</text>
<text x="231.1" y="160.4">YES</text>
<text x="256.5" y="160.4">YES</text>
<text x="370" y="160.4">0.15</text>
<text x="391.2" y="160.4">3.60</text>
<text x="400.9" y="160.4">0.20</text>
<text x="272.9" y="163.2">36.65</text>
<text x="287.9" y="163.2">34.85</text>
<text x="302.9" y="163.2">32.00</text>
<text x="317.9" y="163.2">28.00</text>
<text x="332.9" y="163.2">30.00</text>
<text x="347.9" y="163.2">35.00</text>
<text x="186.3" y="174.2">N.A</text>
<text x="205.7" y="174.2">YES</text>
<text x="231.1" y="174.2">YES</text>
<text x="257.1" y="174.2">N.A</text>
<text x="370" y="174.2">0.15</text>
<text x="391.2" y="174.2">3.60</text>
<text x="400.9" y="174.2">0.20</text>
<text x="186.3" y="188.9">N.A</text>
<text x="205.7" y="188.9">YES</text>
<text x="231.1" y="188.9">YES</text>
<text x="256.5" y="188.9">YES</text>
<text x="272.9" y="188.9">38.65</text>
<text x="287.9" y="188.9">36.85</text>
<text x="302.9" y="188.9">34.00</text>
<text x="317.9" y="188.9">30.00</text>
<text x="332.9" y="188.9">32.00</text>
<text x="347.9" y="188.9">37.00</text>
<text x="370" y="188.9">0.15</text>
<text x="391.2" y="188.9">3.60</text>
<text x="400.9" y="188.9">0.20</text>
<text x="186.3" y="211.9">N.A</text>
<text x="205.7" y="211.9">YES</text>
<text x="231.1" y="211.9">YES</text>
<text x="256.5" y="211.9">YES</text>
<text x="272.9" y="211.9">40.65</text>
<text x="287.9" y="211.9">38.85</text>
<text x="302.9" y="211.9">36.00</text>
<text x="317.9" y="211.9">32.00</text>
<text x="332.9" y="211.9">34.00</text>
<text x="347.9" y="211.9">39.00</text>
<text x="370" y="211.9">0.15</text>
<text x="391.2" y="211.9">3.60</text>
<text x="400.9" y="211.9">0.20</text>
</g>
<g font-size="3.5">
<text x="18.2" y="23.7">CKT</text>
<text x="38.1" y="21.5">ASSY P/N</text>
<text x="68.1" y="21.5">ASSY P/N</text>
<text x="98.1" y="21.5">ASSY P/N</text>
<text x="123.8" y="23.7">OPTIONS</text>
<text x="128.1" y="19.3">T&amp;R</text>
<text x="143.1" y="23.7">PLATING</text>
<text x="164.9" y="20.4">FRICTION LOCKS</text>
<text x="17.8" y="28.2">SIZE</text>
<text x="34.4" y="25.9">WITHOUT CAP</text>
<text x="68.1" y="25.9">WITH CAP</text>
<text x="98.1" y="25.9">WITH CAP</text>
<text x="127.1" y="28.2">(SEE</text>
<text x="142.7" y="28.2">OPTIONS</text>
<text x="164.9" y="29.9">DUAL</text>
<text x="276.6" y="29.9">A</text>
<text x="291.6" y="29.9">B</text>
<text x="306.5" y="29.9">C</text>
<text x="321.5" y="29.9">D</text>
<text x="336.6" y="29.9">E</text>
<text x="351.7" y="29.9">F</text>
<text x="372.4" y="27.7">G</text>
<text x="398.5" y="29.9">H</text>
<text x="39.8" y="30.4">IN TUBE</text>
<text x="69.8" y="30.4">IN TUBE</text>
<text x="100.9" y="30.4">IN T&amp;R</text>
<text x="122.8" y="32.6">SHEET 12)</text>
<text x="37.4" y="38.2">87832-2660</text>
<text x="67.4" y="38.2">87832-2662</text>
<text x="97.4" y="38.2">87832-6262</text>
<text x="130.6" y="38.2">1</text>
<text x="149.6" y="38.2">1</text>
<text x="37.4" y="43.7">87832-2620</text>
<text x="67.4" y="43.7">87832-2622</text>
<text x="97.4" y="43.7">87832-6222</text>
<text x="130.6" y="43.7">1</text>
<text x="149.6" y="43.7">2</text>
<text x="166.1" y="46.4">YES</text>
<text x="19.7" y="49.2">26</text>
<text x="37.4" y="49.2">87832-2621</text>
<text x="67.4" y="49.2">87832-2623</text>
<text x="97.4" y="49.2">87832-6223</text>
<text x="130.6" y="49.2">1</text>
<text x="149.6" y="49.2">3</text>
<text x="37.4" y="54.7">87832-2670</text>
<text x="67.4" y="54.7">87832-2672</text>
<text x="97.4" y="54.7">87832-6272</text>
<text x="130.6" y="54.7">1</text>
<text x="149.6" y="54.7">4</text>
<text x="37.4" y="60.2">87832-2612</text>
<text x="67.4" y="60.2">87832-2616</text>
<text x="103.8" y="60.2">N.A</text>
<text x="128.7" y="60.2">N.A</text>
<text x="149.6" y="60.2">2</text>
<text x="166.1" y="60.2">YES</text>
<text x="37.4" y="66.7">87832-2860</text>
<text x="67.4" y="66.7">87832-2862</text>
<text x="97.4" y="66.7">87832-6362</text>
<text x="130.6" y="66.7">1</text>
<text x="149.6" y="66.7">1</text>
<text x="37.4" y="72.2">87832-2820</text>
<text x="37.4" y="77.7">87832-2821</text>
<text x="67.4" y="72.2">87832-2822</text>
<text x="67.4" y="77.7">87832-2823</text>
<text x="97.4" y="72.2">87832-6322</text>
<text x="97.4" y="77.7">87832-6323</text>
<text x="130.6" y="72.2">1</text>
<text x="130.6" y="77.7">1</text>
<text x="149.6" y="72.2">2</text>
<text x="149.6" y="77.7">3</text>
<text x="166.1" y="74.9">YES</text>
<text x="19.7" y="80.4">28</text>
<text x="37.4" y="83.2">87832-2870</text>
<text x="67.4" y="83.2">87832-2872</text>
<text x="97.4" y="83.2">87832-6372</text>
<text x="130.6" y="83.2">1</text>
<text x="149.6" y="83.2">4</text>
<text x="43.8" y="88.7">N.A</text>
<text x="67.4" y="88.7">87832-2816</text>
<text x="103.8" y="88.7">N.A</text>
<text x="130.6" y="88.7">1</text>
<text x="149.6" y="88.7">2</text>
<text x="43.8" y="94.2">N.A</text>
<text x="67.4" y="94.2">87832-2819</text>
<text x="103.8" y="94.2">N.A</text>
<text x="130.6" y="94.2">1</text>
<text x="149.6" y="94.2">1</text>
<text x="166.1" y="91.4">YES</text>
<text x="37.4" y="100.7">87832-3060</text>
<text x="67.4" y="100.7">87832-3062</text>
<text x="97.4" y="100.7">87832-6462</text>
<text x="130.6" y="100.7">1</text>
<text x="149.6" y="100.7">1</text>
<text x="37.4" y="106.2">87832-3020</text>
<text x="67.4" y="106.2">87832-3022</text>
<text x="97.4" y="106.2">87832-6422</text>
<text x="130.6" y="106.2">1</text>
<text x="149.6" y="106.2">2</text>
<text x="19.7" y="111.7">30</text>
<text x="37.4" y="111.7">87832-3021</text>
<text x="67.4" y="111.7">87832-3023</text>
<text x="97.4" y="111.7">87832-6423</text>
<text x="130.6" y="111.7">1</text>
<text x="149.6" y="111.7">3</text>
<text x="166.1" y="108.9">YES</text>
<text x="37.4" y="117.2">87832-3070</text>
<text x="67.4" y="117.2">87832-3072</text>
<text x="97.4" y="117.2">87832-6472</text>
<text x="130.6" y="117.2">1</text>
<text x="149.6" y="117.2">4</text>
<text x="37.4" y="122.7">87832-3012</text>
<text x="67.4" y="122.7">87832-3016</text>
<text x="97.4" y="122.7">87832-3014</text>
<text x="130.6" y="122.7">3</text>
<text x="149.6" y="122.7">2</text>
<text x="166.1" y="122.7">YES</text>
<text x="37.4" y="129.2">87832-3260</text>
<text x="67.4" y="129.2">87832-3262</text>
<text x="97.4" y="129.2">87832-6562</text>
<text x="130.6" y="129.2">1</text>
<text x="149.6" y="129.2">1</text>
<text x="19.7" y="137.4">32</text>
<text x="37.4" y="134.7">87832-3220</text>
<text x="67.4" y="134.7">87832-3222</text>
<text x="97.4" y="134.7">87832-6522</text>
<text x="130.6" y="134.7">1</text>
<text x="149.6" y="134.7">2</text>
<text x="166.1" y="137.4">YES</text>
<text x="37.4" y="140.2">87832-3221</text>
<text x="67.4" y="140.2">87832-3223</text>
<text x="97.4" y="140.2">87832-6523</text>
<text x="130.6" y="140.2">1</text>
<text x="149.6" y="140.2">3</text>
<text x="37.4" y="145.7">87832-3270</text>
<text x="67.4" y="145.7">87832-3272</text>
<text x="97.4" y="145.7">87832-6572</text>
<text x="130.6" y="145.7">1</text>
<text x="149.6" y="145.7">4</text>
<text x="37.4" y="152.2">87832-3460</text>
<text x="67.4" y="152.2">87832-3462</text>
<text x="97.4" y="152.2">87832-6662</text>
<text x="130.6" y="152.2">1</text>
<text x="149.6" y="152.2">1</text>
<text x="37.4" y="157.7">87832-3420</text>
<text x="67.4" y="157.7">87832-3422</text>
<text x="97.4" y="157.7">87832-6622</text>
<text x="130.6" y="157.7">1</text>
<text x="149.6" y="157.7">2</text>
<text x="166.1" y="160.4">YES</text>
<text x="19.7" y="163.2">34</text>
<text x="37.4" y="163.2">87832-3421</text>
<text x="67.4" y="163.2">87832-3423</text>
<text x="97.4" y="163.2">87832-6623</text>
<text x="130.6" y="163.2">1</text>
<text x="149.6" y="163.2">3</text>
<text x="37.4" y="168.7">87832-3470</text>
<text x="67.4" y="168.7">87832-3472</text>
<text x="97.4" y="168.7">87832-6672</text>
<text x="130.6" y="168.7">1</text>
<text x="149.6" y="168.7">4</text>
<text x="37.4" y="174.2">87832-3412</text>
<text x="67.4" y="174.2">87832-3416</text>
<text x="97.4" y="174.2">87832-3414</text>
<text x="130.6" y="174.2">3</text>
<text x="149.6" y="174.2">2</text>
<text x="166.1" y="174.2">YES</text>
<text x="37.4" y="180.7">87832-3660</text>
<text x="67.4" y="180.7">87832-3662</text>
<text x="103.8" y="180.7">N.A</text>
<text x="128.7" y="180.7">N.A</text>
<text x="149.6" y="180.7">1</text>
<text x="19.7" y="188.9">36</text>
<text x="37.4" y="186.2">87832-3620</text>
<text x="37.4" y="191.7">87832-3621</text>
<text x="67.4" y="186.2">87832-3622</text>
<text x="67.4" y="191.7">87832-3623</text>
<text x="103.8" y="186.2">N.A</text>
<text x="103.8" y="191.7">N.A</text>
<text x="128.7" y="186.2">N.A</text>
<text x="128.7" y="191.7">N.A</text>
<text x="149.6" y="186.2">2</text>
<text x="149.6" y="191.7">3</text>
<text x="166.1" y="188.9">YES</text>
<text x="37.4" y="197.2">87832-3670</text>
<text x="67.4" y="197.2">87832-3672</text>
<text x="103.8" y="197.2">N.A</text>
<text x="128.7" y="197.2">N.A</text>
<text x="149.6" y="197.2">4</text>
<text x="37.4" y="203.7">87832-3860</text>
<text x="67.4" y="203.7">87832-3862</text>
<text x="103.8" y="203.7">N.A</text>
<text x="128.7" y="203.7">N.A</text>
<text x="149.6" y="203.7">1</text>
<text x="37.4" y="209.2">87832-3820</text>
<text x="67.4" y="209.2">87832-3822</text>
<text x="97.4" y="209.2">87832-6822</text>
<text x="128.7" y="209.2">N.A</text>
<text x="149.6" y="209.2">2</text>
<text x="19.7" y="211.9">38</text>
<text x="37.4" y="214.7">87832-3821</text>
<text x="67.4" y="214.7">87832-3823</text>
<text x="103.8" y="214.7">N.A</text>
<text x="128.7" y="214.7">N.A</text>
<text x="149.6" y="214.7">3</text>
<text x="166.1" y="211.9">YES</text>
<text x="37.4" y="220.2">87832-3870</text>
<text x="67.4" y="220.2">87832-3872</text>
<text x="103.8" y="220.2">N.A</text>
<text x="128.7" y="220.2">N.A</text>
<text x="149.6" y="220.2">4</text>
<text x="11.5" y="238.3">PLATING OPTIONS:</text>
<text x="9.6" y="242.7">1 - 0.05-0.13µm/2-5µin GOLD IN CONTACT AREA AND</text>
<text x="15.4" y="247.2">1.88µm/75µin MIN. MATTE TIN IN SOLDER TAIL AREA OVER</text>
<text x="15.4" y="251.6">1.27µm/50µin MIN. NICKEL OVERALL.</text>
<text x="9.6" y="256">2 - 0.38µm/15µin MIN. GOLD IN CONTACT AREA AND</text>
<text x="15.4" y="260.5">1.88µm/75µin MIN. MATTE TIN IN SOLDER TAIL AREA OVER</text>
<text x="9.6" y="269.3">3 - 0.76µm/30µin MIN. GOLD IN CONTACT AREA AND</text>
<text x="15.4" y="264.9">1.27µm/50µin MIN. NICKEL OVERALL.</text>
<text x="15.4" y="273.8">1.88µm/75µin MIN. MATTE TIN IN SOLDER TAIL AREA OVER</text>
<text x="15.4" y="278.2">1.27µm/50µin MIN. NICKEL OVERALL.</text>
<text x="9.6" y="282.7">4 - 2.50µm/100µin MIN. MATTE TIN OVER 1.25µm/50µin MIN. NICKEL OVERALL.</text>
</g>
<g font-size="3.4">
<text x="329.7" y="257.3">2MM PITCH, SMT VERTICAL SHROUDED HEADER</text>
<text x="361.4" y="252.9">MILLIGRID</text>
<text x="343.4" y="269.2">PRODUCT CUSTOMER DRAWING</text>
</g>
<g font-size="3.3">
<text x="287.1" y="239.5">MM</text>
<text x="310.1" y="239.5">NTS</text>
<text x="279.6" y="250.8">GMENARLY</text>
<text x="308.1" y="250.8">2015/05/22</text>
<text x="279.6" y="262.1">CGOH</text>
<text x="308.1" y="262.1">2015/09/21</text>
<text x="279.6" y="273.4">KHLIM</text>
<text x="308.1" y="273.4">2015/09/22</text>
<text x="328.4" y="280.9">87832</text>
<text x="351.5" y="281">SEE TABLE</text>
<text x="335.7" y="290.8">SD-87832-0001</text>
<text x="371.2" y="290.8">PSD</text>
<text x="383.2" y="290.8">001</text>
</g>
<g font-size="3.1">
<text x="399" y="46.4">±</text>
<text x="399" y="60.2">±</text>
<text x="399" y="80.4">±</text>
<text x="399" y="108.9">±</text>
<text x="399" y="122.7">±</text>
<text x="399" y="137.4">±</text>
<text x="399" y="160.4">±</text>
<text x="399" y="174.2">±</text>
<text x="399" y="188.9">±</text>
<text x="399" y="211.9">±</text>
</g>
<g font-size="2.8">
<text x="7.8" y="291">RELEASE STATUS</text>
<text x="37.4" y="291">P1</text>
<text x="45" y="291">RELEASE DATE</text>
<text x="70.1" y="291">2018/07/31</text>
<text x="88.7" y="291">00:10:18</text>
</g>
<g font-size="2.6">
<text x="225.5" y="229.8">THIS DRAWING CONTAINS INFORMATION THAT IS PROPRIETARY TO MOLEX ELECTRONIC TECHNOLOGIES, LLC AND SHOULD NOT BE USED WITHOUT WRITTEN PERMISSION</text>
<text x="236" y="244.6" transform="rotate(-90 236 244.6)">2018/07/20</text>
<text x="239.8" y="244.6" transform="rotate(-90 239.8 244.6)">2018/07/31</text>
<text x="243.6" y="244.6" transform="rotate(-90 243.6 244.6)">2018/07/31</text>
<text x="228" y="273" transform="rotate(-90 228 273)">SHT 8 ADDED DATUM Y</text>
<text x="243.6" y="274.1" transform="rotate(-90 243.6 274.1)">ISHWARG</text>
<text x="385.5" y="280.7">GENERAL MARKET</text>
<text x="232.3" y="284.6" transform="rotate(-90 232.3 284.6)">EC NO: 601748</text>
<text x="236" y="284.6" transform="rotate(-90 236 284.6)">DRWN: SCS02</text>
<text x="239.8" y="284.4" transform="rotate(-90 239.8 284.4)">CHK'D: ISHWARG</text>
<text x="243.5" y="284.1" transform="rotate(-90 243.5 284.1)">APPR:</text>
</g>
<g font-size="2.1">
<text x="261.2" y="245.4">MM</text>
<text x="270.6" y="245.4">INCH</text>
<text x="245.2" y="250.6">4 PLACES</text>
<text x="245.2" y="255.7">3 PLACES</text>
<text x="245.2" y="260.9">2 PLACES</text>
<text x="261.2" y="260.9">0.2</text>
<text x="245.2" y="266.1">1 PLACES</text>
<text x="245.2" y="271.3">0 PLACES</text>
<text x="250.2" y="277.2">ANGULAR TOL</text>
<text x="268.7" y="277.2">3.0</text>
</g>
<g font-size="2">
<text x="279.1" y="232.9">DIMENSION UNITS</text>
<text x="301.7" y="232.9">SCALE</text>
<text x="249.8" y="235.9">GENERAL TOLERANCES</text>
<text x="251.4" y="238.4">(UNLESS SPECIFIED)</text>
<text x="279.1" y="244.2">DRWN BY</text>
<text x="301.7" y="244.2">DATE</text>
<text x="258.4" y="250.6">±</text>
<text x="268.7" y="250.6">±</text>
<text x="258.4" y="255.7">±</text>
<text x="268.7" y="255.7">±</text>
<text x="279.1" y="256">CHK'D BY</text>
<text x="301.7" y="256">DATE</text>
<text x="258.4" y="260.9">±</text>
<text x="268.7" y="260.9">±</text>
<text x="258.4" y="266.1">±</text>
<text x="268.7" y="266.1">±</text>
<text x="279.1" y="266.8">APPR BY</text>
<text x="301.7" y="266.8">DATE</text>
<text x="258.4" y="271.3">±</text>
<text x="268.7" y="271.3">±</text>
<text x="326.2" y="273.9">SERIES</text>
<text x="340.3" y="273.9">MATERIAL NUMBER</text>
<text x="380.8" y="273.9">CUSTOMER</text>
<text x="279.1" y="278.1">DRAWING SIZE</text>
<text x="296.3" y="278.6">THIRD ANGLE PROJECTION</text>
<text x="248" y="284.1">DRAFT WHERE APPLICABLE</text>
<text x="254.6" y="286.6">MUST REMAIN</text>
<text x="326.2" y="286.6">DOCUMENT NUMBER</text>
<text x="369.5" y="286.6">DOC TYPE</text>
<text x="380.8" y="286.6">DOC PART</text>
<text x="392.2" y="286.6">SHEET NUMBER</text>
<text x="243.3" y="290.7" transform="rotate(-90 243.3 290.7)">REV</text>
<text x="251.5" y="289.1">WITHIN DIMENSIONS</text>
</g>
<text font-size="1.8" x="266.4" y="277.2">±</text>
<g font-size="1.1">
<text x="5" y="293.6">FORMAT: Met-lega-master-tb-prod-A3</text>
<text x="5" y="295">REVISION: C</text>
<text x="5" y="296.4">DATE: 2017/02/06</text>
</g>
</svg>
